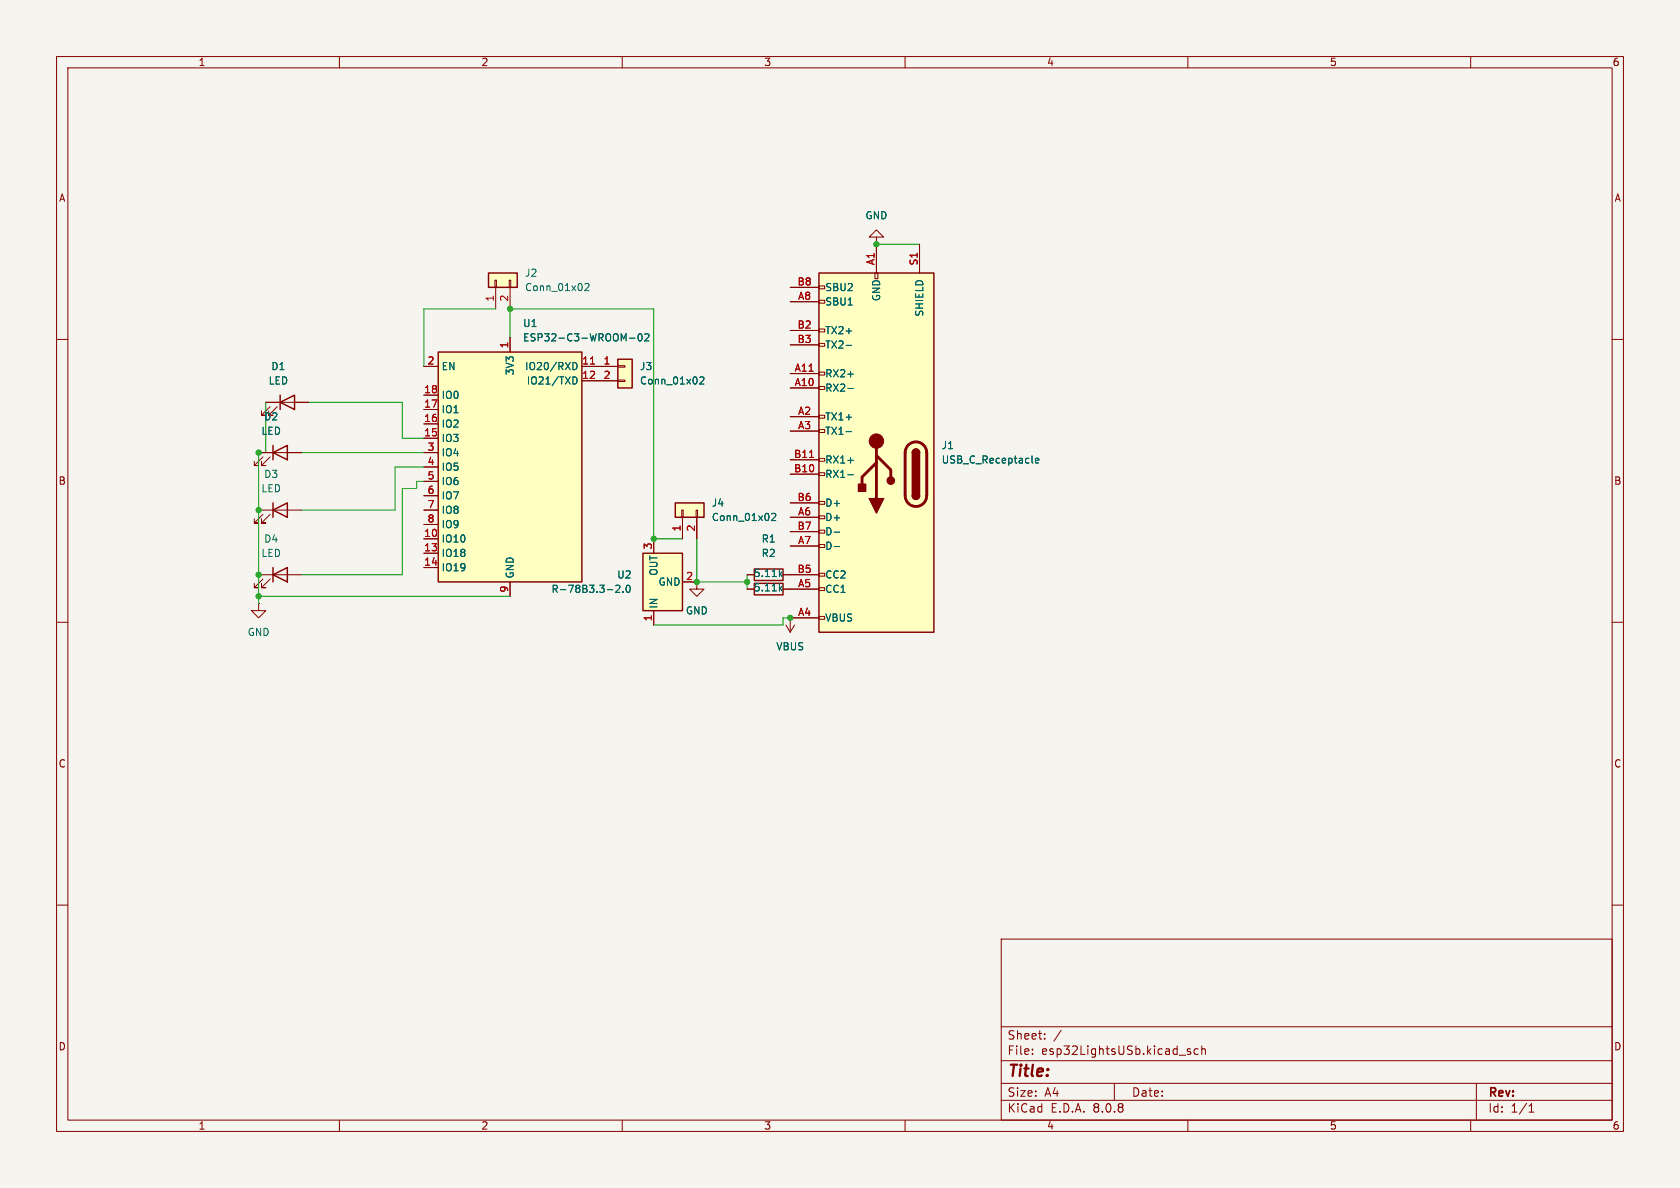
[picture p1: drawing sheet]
<svg xmlns="http://www.w3.org/2000/svg" width="297mm" height="210mm" viewBox="0 0 297 210" stroke-linecap="round" stroke-linejoin="round" font-family="sans-serif">
<path d="M0 0h297v210h-297z" fill="#f5f4ef" stroke="#f5f4ef" stroke-width=".18"/>
<g fill="none" stroke="#840000" stroke-width=".18">
<path d="M10 10h277v190h-277zM12 12h273v186h-273zM60 10v2M110 10v2M160 10v2M210 10v2M260 10v2M10 60h2M285 60h2M10 110h2M285 110h2M10 160h2"/>
<path d="M177 166h108v32h-108zM285 160h2M60 198v2M110 198v2M160 198v2M177 194.5h108M177 191.5h108M177 187.5h108M177 181.5h108M182.5 186.3v.1M182.5 185.5v.1M184.7 183.6v.1"/>
<path d="M184.7 182.8v.1M187.6 182.1l-1.3 2M197 191.5v3M210 198v2M210.5 185.5l-.4-.1-.2 .2 .1 .2 .5 .2v.3h-.6M211.8 185.5l-.4-.1-.3 .3v.4l.1 .2h.6M212.5 185.5l.2-.1 .3 .1 .1 .9M212.5 184.9v1.5M260 198v2M261 191.5v6.5M270.3 196.6h.9M270.3 195.5l.4-.4v1.5"/>
</g>
<path d="M109.2 63.5h2.6v5.1h-2.6z" fill="#ffffc2"/>
<path d="M105.4 64.8h3.8M105.4 67.3h3.8M109.2 67.2h1.3v.2h-1.3zM109.2 64.6h1.3v.3h-1.3z" fill="none" stroke="#840000" stroke-width=".18"/>
<path d="M109.2 63.5h2.6v5.1h-2.6z" fill="none" stroke="#840000" stroke-width=".25"/>
<path d="M123.7 66.7l.5-.1 .2 .4-.7 .9h.7" fill="none" stroke="#006464" stroke-width=".18"/>
<path d="M86.4 48.3h5v2.5h-5z" fill="#ffffc2"/>
<g fill="none" stroke="#840000" stroke-width=".18">
<path d="M87.5 49.5h.3v1.3h-.3zM87.6 50.8v3.8M90 49.5h.3v1.3h-.3zM90.2 50.8v3.8M47 71.1h7.6M47.8 71.9l-1.6 1.5h.8h-.8v-.8M49 71.9l-1.5 1.5h.8h-.8v-.8M45.7 90.2h7.6M45.7 80h7.6M46.5 90.9l-1.5 1.6h.7h-.7v-.8M46.5 80.8l-1.5 1.5h.7h-.7v-.8M47.8 90.9l-1.6 1.6h.8h-.8v-.8"/>
<path d="M47.8 80.8l-1.6 1.5h.8h-.8v-.8M123.2 102.9v1.2h1.3l-1.3 1.3-1.3-1.3h1.3M123.2 102.9h.1"/>
</g>
<path d="M86.4 48.3h5v2.5h-5zM48.3 78.7v2.6M49.5 71.1l2.6-1.2v2.5zM49.5 69.9v2.5M48.3 90.2l2.5-1.3v2.5zM48.3 80l2.5-1.3v2.6zM48.3 88.9v2.5" fill="none" stroke="#840000" stroke-width=".25"/>
<path d="M103.4 50.2l.5-.1 .2 .4-.8 .9h.8" fill="none" stroke="#006464" stroke-width=".18"/>
<path d="M119.4 88.9h5.1v2.5h-5.1z" fill="#ffffc2"/>
<g fill="none" stroke="#840000" stroke-width=".18">
<path d="M120.5 90.2h.3v1.2h-.3zM120.6 91.4v3.9M123.1 90.2h.2v1.2h-.2zM123.2 91.4v3.9M45.7 106.7v1.3h1.3l-1.3 1.2-1.3-1.2h1.3M45.7 106.7h.1M45.7 101.6h7.6M46.5 102.4l-1.5 1.5h.7h-.7v-.8M47.8 102.4l-1.6 1.5h.8h-.8v-.8M132.1 101.6h1.2M132.1 104.1h1.2M138.4 101.6h1.3"/>
<path d="M138.4 104.1h1.3M138.9 110.5l.8 1.3M139.7 109.2h.1M139.7 109.2v2.6M140.5 110.5l-.8 1.3"/>
</g>
<path d="M119.4 88.9h5.1v2.5h-5.1zM48.3 101.6l2.5-1.3v2.6zM48.3 100.3v2.6M133.3 103.1h5.1v2.1h-5.1zM133.3 100.6h5.1v2h-5.1z" fill="none" stroke="#840000" stroke-width=".25"/>
<path d="M136.4 90.9l.5-.2 .2 .4-.7 .9h.7M137.9 104l.4 .5M137.9 101.4l.4 .5M138.3 103.6l-.5 .5M138.3 101.1l-.5 .5" fill="none" stroke="#006464" stroke-width=".18"/>
<path d="M77.5 62.2h25.4v40.7h-25.4z" fill="#ffffc2"/>
<path d="M77.5 62.2h25.4v40.7h-25.4z" fill="none" stroke="#840000" stroke-width=".25"/>
<g fill="none" stroke="#840000" stroke-width=".18">
<path d="M90.2 59.7v2.5M154.9 41.9h1.3l-1.3-1.3-1.2 1.3h1.2v1.3M154.9 43.2h.1M74.9 64.8h2.6M74.9 77.5h2.6M74.9 74.9h2.6M74.9 72.4h2.6M74.9 69.9h2.6M102.9 64.8h2.5M102.9 67.3h2.5M74.9 95.3h2.6M74.9 97.8h2.6"/>
<path d="M74.9 80h2.6M74.9 82.6h2.6M74.9 85.1h2.6M74.9 87.6h2.6M74.9 90.2h2.6M74.9 92.7h2.6M74.9 100.3h2.6M90.2 102.9v2.5"/>
</g>
<path d="M111.3 59.8h1M112.9 59.1l.2-.1a.68 .68 0 0 1 .4 .6 .68 .68 0 0 1-.4 .7l-.2-.2-.1-.3zM114 59.1l.5-.1 .2 .4-.8 .9h.8M101.3 64.1a.64 .64 0 0 1 .7 .6 .64 .64 0 0 1-.7 .6M101.3 66.6a.64 .64 0 0 1 .7 .7 .64 .64 0 0 1-.7 .6" fill="none" stroke="#006464" stroke-width=".18"/>
<path d="M104.4 64.4h.7" fill="none" stroke="#a90000" stroke-width=".18"/>
<path d="M144.8 48.3h20.3v63.5h-20.3z" fill="#ffffc2"/>
<g fill="none" stroke="#840000" stroke-width=".18">
<path d="M139.7 53.3h5.1M139.7 58.4h5.1M139.7 50.8h5.1M144.8 50.5h1v.6h-1zM144.8 53.1h1v.5h-1zM144.8 58.2h1v.5h-1zM154.7 48.3h.5v1h-.5zM154.9 43.2v5.1M162.6 43.2v5.1M139.7 68.6h5.1M139.7 66h5.1M139.7 73.7h5.1"/>
<path d="M139.7 76.2h5.1M139.7 61h5.1M144.8 60.7h1v.5h-1zM144.8 65.8h1v.5h-1zM144.8 68.3h1v.5h-1zM144.8 73.4h1v.5h-1zM144.8 75.9h1v.6h-1zM139.7 91.4h5.1M139.7 96.5h5.1M139.7 83.8h5.1M139.7 81.3h5.1M139.7 88.9h5.1"/>
<path d="M139.7 94h5.1M144.8 81h1v.5h-1zM144.8 83.6h1v.5h-1zM144.8 88.6h1v.6h-1zM144.8 91.2h1v.5h-1zM144.8 93.7h1v.5h-1zM144.8 96.3h1v.5h-1zM139.7 109.2h5.1M139.7 104.1h5.1M139.7 101.6h5.1M144.8 101.3h1v.6h-1zM144.8 103.9h1v.5h-1z"/>
<path d="M144.8 109h1v.5h-1z"/>
</g>
<path d="M144.8 48.3h20.3v63.5h-20.3zM161.3 80a.64 .64 0 0 1 .6-.6 .64 .64 0 0 1 .7 .6M161.3 87.6a.64 .64 0 0 0 .6 .7 .64 .64 0 0 0 .7-.7" fill="none" stroke="#840000" stroke-width=".25"/>
<path d="M154.9 78v10.1M160.6 78.7a1.9 1.9 0 0 1 2-.4 1.9 1.9 0 0 1 1.2 1.7v7.6a1.91 1.91 0 0 1-1.9 1.9 1.91 1.91 0 0 1-1.9-1.9v-7.7l.2-.7zM154.9 80.5l2.6 2.6v1.2M154.9 81.8l-2.5 2.5v1.3" fill="none" stroke="#840000" stroke-width=".51"/>
<g fill="#840000" stroke="#840000" stroke-width=".25">
<path d="M161.5 79.6a.64 .64 0 0 1 .7-.2 .64 .64 0 0 1 .4 .6h-1.3z"/>
<path d="M161.3 80h1.3v7.6h-1.3z"/>
<path d="M161.3 87.6h1.3a.64 .64 0 0 1-.7 .7 .64 .64 0 0 1-.6-.7z"/>
<path d="M153.7 88.1h2.5l-1.3 2.6z"/>
<path d="M151.8 85.6h1.2v1.3h-1.2z"/>
<circle cx="157.5" cy="85" r=".63"/>
</g>
<circle cx="154.9" cy="78" r="1.27" fill="#840000" stroke="#840000" stroke-width=".18"/>
<path d="M149.6 76.3h1M149.6 61.1h1M149.9 68.7h1M149.9 66.1h1M147.5 96.6h.9M147.5 94.1h.9M149.9 83.9h1M149.9 81.4h1M183.1 81.4l.6-.1-.1-.2-.4-.1-.1 .2v.6h.5" fill="none" stroke="#006464" stroke-width=".18"/>
<path d="M143.1 80.9h.7" fill="none" stroke="#a90000" stroke-width=".18"/>
<path d="M113.7 97.8h6.9v10.2h-6.9z" fill="#ffffc2"/>
<path d="M113.7 97.8h6.9v10.2h-6.9z" fill="none" stroke="#840000" stroke-width=".25"/>
<g fill="none" stroke="#840000" stroke-width=".18">
<path d="M90.2 59.7v2.5M139.7 53.3h5.1M139.7 58.4h5.1M139.7 50.8h5.1M154.9 43.2h.1M154.9 43.2v5.1M162.6 43.2v5.1M47 71.1h2.5M52.1 71.1h2.5M74.9 64.8h2.6M74.9 77.5h2.6M74.9 74.9h2.6"/>
<path d="M74.9 72.4h2.6M74.9 69.9h2.6M102.9 64.8h6.3M102.9 67.3h6.3M139.7 68.6h5.1M139.7 66h5.1M139.7 73.7h5.1M139.7 76.2h5.1M139.7 61h5.1M45.7 80h2.6M50.8 80h2.5M74.9 80h2.6"/>
<path d="M74.9 95.3h2.6M74.9 97.8h2.6M74.9 82.6h2.6M74.9 85.1h2.6M74.9 87.6h2.6M74.9 90.2h2.6M74.9 92.7h2.6M115.6 95.3v2.5M120.6 91.4v3.9M123.2 91.4v3.9M139.7 91.4h5.1M139.7 96.5h5.1"/>
<path d="M139.7 83.8h5.1M139.7 81.3h5.1M139.7 88.9h5.1M139.7 94h5.1M74.9 100.3h2.6M90.2 102.9v2.5M115.6 108v2.5M120.6 102.9h2.6M123.2 102.9h.1M132.1 104.1h1.2M132.1 101.6h1.2M138.4 104.1h6.4"/>
<path d="M138.4 101.6h6.4M139.7 109.2h.1M139.7 109.2h5.1"/>
</g>
<g fill="none" stroke="#006464" stroke-width=".18">
<path d="M111.3 59.8h1M112.9 59.1l.2-.1a.68 .68 0 0 1 .4 .6 .68 .68 0 0 1-.4 .7l-.2-.2-.1-.3zM114 59.1l.5-.1 .2 .4-.8 .9h.8M101.3 64.1a.64 .64 0 0 1 .7 .6 .64 .64 0 0 1-.7 .6M101.3 66.6a.64 .64 0 0 1 .7 .7 .64 .64 0 0 1-.7 .6M123.7 66.7l.5-.1 .2 .4-.7 .9h.7M149.6 76.3h1M149.6 61.1h1M149.9 68.7h1M149.9 66.1h1M136.4 90.9l.5-.2 .2 .4-.7 .9h.7M147.5 96.6h.9"/>
<path d="M147.5 94.1h.9M149.9 83.9h1M149.9 81.4h1M183.1 81.4l.6-.1-.1-.2-.4-.1-.1 .2v.6h.5M108.9 103.6l.5-.2 .2 .4-.8 .9h.8M110.1 104.6v.1M110.8 103.6l.2-.2a.68 .68 0 0 1 .4 .7 .68 .68 0 0 1-.4 .6l-.2-.1-.1-.4zM137.9 101.4l.4 .5M137.9 104l.4 .5M138.3 101.1l-.5 .5M138.3 103.6l-.5 .5"/>
</g>
<path d="M87.6 54.6h-12.7v10.2M90.2 59.7v-5.1h25.4v40.7h5M154.9 43.2h7.7M47 71.1v8.9h-1.3v26.7M54.6 71.1h16.5v6.4h3.8M53.3 80h21.6M74.9 82.6h-5.1v7.6h-16.5M74.9 85.1h-1.2v1.3h-2.6v15.2h-17.8M123.2 95.3v7.6h8.9M45.7 105.4h44.5M132.1 101.6v2.5M139.7 109.2h-1.3v1.3h-22.8" fill="none" stroke="#009600" stroke-width=".18"/>
<path d="M104.4 64.4h.7M143.1 80.9h.7" fill="none" stroke="#a90000" stroke-width=".18"/>
<g fill="#009600" stroke="#009600" stroke-width=".18">
<circle cx="123.2" cy="102.9" r=".46"/>
<circle cx="115.6" cy="95.3" r=".46"/>
<circle cx="154.9" cy="43.2" r=".46"/>
<circle cx="139.7" cy="109.2" r=".46"/>
<circle cx="132.1" cy="102.9" r=".46"/>
<circle cx="45.7" cy="80" r=".46"/>
<circle cx="45.7" cy="90.2" r=".46"/>
<circle cx="90.2" cy="54.6" r=".46"/>
<circle cx="45.7" cy="105.4" r=".46"/>
<circle cx="45.7" cy="101.6" r=".46"/>
</g>
<text font-size="2.8" fill="#840000" x="178" y="190.9">Title:</text>
<g font-size="2.1" fill="#840000">
<text x="178" y="184">Sheet:</text>
<text x="178" y="186.7">File:</text>
<text x="184.1" y="186.7">esp32LightsUSb.kicad_sch</text>
<text x="178" y="196.9">KiCad</text>
<text x="178" y="194.1">Size:</text>
<text x="184.7" y="194.1">A4</text>
<text x="185.7" y="196.9">E.D.A.</text>
<text x="193.3" y="196.9">8.0.8</text>
<text x="200" y="194.1">Date:</text>
<text x="263" y="194.3">Rev:</text>
<text x="263" y="196.9">Id:</text>
<text x="267.1" y="196.9">1/1</text>
</g>
<g font-size="1.8" fill="#840000">
<text x="35" y="11.9">1</text>
<text x="85" y="11.9">2</text>
<text x="135" y="11.9">3</text>
<text x="185" y="11.9">4</text>
<text x="235" y="11.9">5</text>
<text x="285" y="11.9">6</text>
<text x="10.3" y="35.9">A</text>
<text x="285.3" y="35.9">A</text>
<text x="10.3" y="85.9">B</text>
<text x="285.3" y="85.9">B</text>
<text x="10.3" y="135.9">C</text>
<text x="285.3" y="135.9">C</text>
<text x="10.3" y="185.9">D</text>
<text x="285.3" y="185.9">D</text>
<text x="35" y="199.9">1</text>
<text x="85" y="199.9">2</text>
<text x="135" y="199.9">3</text>
<text x="185" y="199.9">4</text>
<text x="235" y="199.9">5</text>
<text x="285" y="199.9">6</text>
</g>
<g font-size="1.8" fill="#006464">
<text x="152.9" y="39">GND</text>
<text x="92.7" y="49.1">J2</text>
<text x="92.7" y="51.7">Conn_01x02</text>
<text x="145.8" y="51.7">SBU2</text>
<text x="155.8" y="53.3" transform="rotate(-90 155.8 53.3)">GND</text>
<text x="92.4" y="58">U1</text>
<text x="145.8" y="54.2">SBU1</text>
<text x="145.8" y="59.3">TX2+</text>
<text x="163.4" y="56.1" transform="rotate(-90 163.4 56.1)">SHIELD</text>
<text x="47.9" y="65.6">D1</text>
<text x="78" y="65.6">EN</text>
<text x="92.4" y="60.6">ESP32-C3-WROOM-02</text>
<text x="92.7" y="65.6">IO20/RXD</text>
<text x="113" y="65.6">J3</text>
<text x="145.8" y="61.8">TX2-</text>
<text x="47.4" y="68.2">LED</text>
<text x="78" y="70.7">IO0</text>
<text x="91" y="66.4" transform="rotate(-90 91 66.4)">3V3</text>
<text x="93" y="68.2">IO21/TXD</text>
<text x="113" y="68.2">Conn_01x02</text>
<text x="145.8" y="69.4">RX2-</text>
<text x="145.8" y="66.9">RX2+</text>
<text x="46.1" y="77.1">LED</text>
<text x="46.6" y="74.5">D2</text>
<text x="78" y="75.8">IO2</text>
<text x="78" y="73.3">IO1</text>
<text x="145.8" y="74.5">TX1+</text>
<text x="145.8" y="77.1">TX1-</text>
<text x="78" y="78.3">IO3</text>
<text x="78" y="80.9">IO4</text>
<text x="78" y="83.4">IO5</text>
<text x="145.8" y="82.1">RX1+</text>
<text x="166.4" y="79.6">J1</text>
<text x="166.4" y="82.1">USB_C_Receptacle</text>
<text x="46.1" y="87.2">LED</text>
<text x="46.6" y="84.7">D3</text>
<text x="78" y="86">IO6</text>
<text x="78" y="88.5">IO7</text>
<text x="125.7" y="89.8">J4</text>
<text x="145.8" y="84.7">RX1-</text>
<text x="145.8" y="89.8">D+</text>
<text x="78" y="91">IO8</text>
<text x="78" y="93.6">IO9</text>
<text x="125.7" y="92.3">Conn_01x02</text>
<text x="145.8" y="92.3">D+</text>
<text x="145.8" y="94.8">D-</text>
<text x="46.1" y="98.7">LED</text>
<text x="46.6" y="96.1">D4</text>
<text x="78" y="96.1">IO10</text>
<text x="78" y="98.7">IO18</text>
<text x="78" y="101.2">IO19</text>
<text x="116.4" y="101.9" transform="rotate(-90 116.4 101.9)">OUT</text>
<text x="134.5" y="96.1">R1</text>
<text x="134.5" y="98.7">R2</text>
<text x="145.8" y="97.4">D-</text>
<text x="91" y="102.4" transform="rotate(-90 91 102.4)">GND</text>
<text x="97.4" y="105">R-78B3.3-2.0</text>
<text x="109" y="102.5">U2</text>
<text x="116.3" y="103.7">GND</text>
<text x="116.4" y="107.7" transform="rotate(-90 116.4 107.7)">IN</text>
<text x="133.2" y="104.7">5.11k</text>
<text x="133.2" y="102.2">5.11k</text>
<text x="145.8" y="105">CC1</text>
<text x="145.8" y="102.5">CC2</text>
<text x="43.7" y="112.6">GND</text>
<text x="121.2" y="108.8">GND</text>
<text x="145.8" y="110.1">VBUS</text>
<text x="137.1" y="115.2">VBUS</text>
</g>
<g font-size="1.8" fill="#a90000">
<text x="154.7" y="47" transform="rotate(-90 154.7 47)">A1</text>
<text x="162.3" y="47" transform="rotate(-90 162.3 47)">S1</text>
<text x="87.4" y="53.4" transform="rotate(-90 87.4 53.4)">1</text>
<text x="89.9" y="53.4" transform="rotate(-90 89.9 53.4)">2</text>
<text x="140.9" y="50.5">B8</text>
<text x="141" y="53.1">A8</text>
<text x="140.9" y="58.2">B2</text>
<text x="75.5" y="64.5">2</text>
<text x="89.9" y="61.7" transform="rotate(-90 89.9 61.7)">1</text>
<text x="102.8" y="64.5">11</text>
<text x="106.6" y="64.5">1</text>
<text x="140.4" y="65.8">A11</text>
<text x="140.9" y="60.7">B3</text>
<text x="74.9" y="69.6">18</text>
<text x="102.8" y="67.1">12</text>
<text x="106.6" y="67.1">2</text>
<text x="140.4" y="68.3">A10</text>
<text x="74.9" y="77.2">15</text>
<text x="74.9" y="74.7">16</text>
<text x="74.9" y="72.1">17</text>
<text x="141" y="73.4">A2</text>
<text x="141" y="75.9">A3</text>
<text x="75.5" y="79.8">3</text>
<text x="75.5" y="82.3">4</text>
<text x="140.3" y="83.6">B10</text>
<text x="140.3" y="81">B11</text>
<text x="75.5" y="84.8">5</text>
<text x="75.5" y="87.4">6</text>
<text x="75.5" y="89.9">7</text>
<text x="140.9" y="88.6">B6</text>
<text x="74.9" y="95">10</text>
<text x="75.5" y="92.5">8</text>
<text x="120.4" y="94.1" transform="rotate(-90 120.4 94.1)">1</text>
<text x="122.9" y="94.1" transform="rotate(-90 122.9 94.1)">2</text>
<text x="140.9" y="93.7">B7</text>
<text x="141" y="91.2">A6</text>
<text x="74.9" y="97.5">13</text>
<text x="74.9" y="100.1">14</text>
<text x="115.3" y="97.2" transform="rotate(-90 115.3 97.2)">3</text>
<text x="140.9" y="101.3">B5</text>
<text x="141" y="96.3">A7</text>
<text x="89.9" y="104.8" transform="rotate(-90 89.9 104.8)">9</text>
<text x="121.2" y="102.6">2</text>
<text x="141" y="103.9">A5</text>
<text x="115.3" y="109.9" transform="rotate(-90 115.3 109.9)">1</text>
<text x="141" y="109">A4</text>
</g>
</svg>
